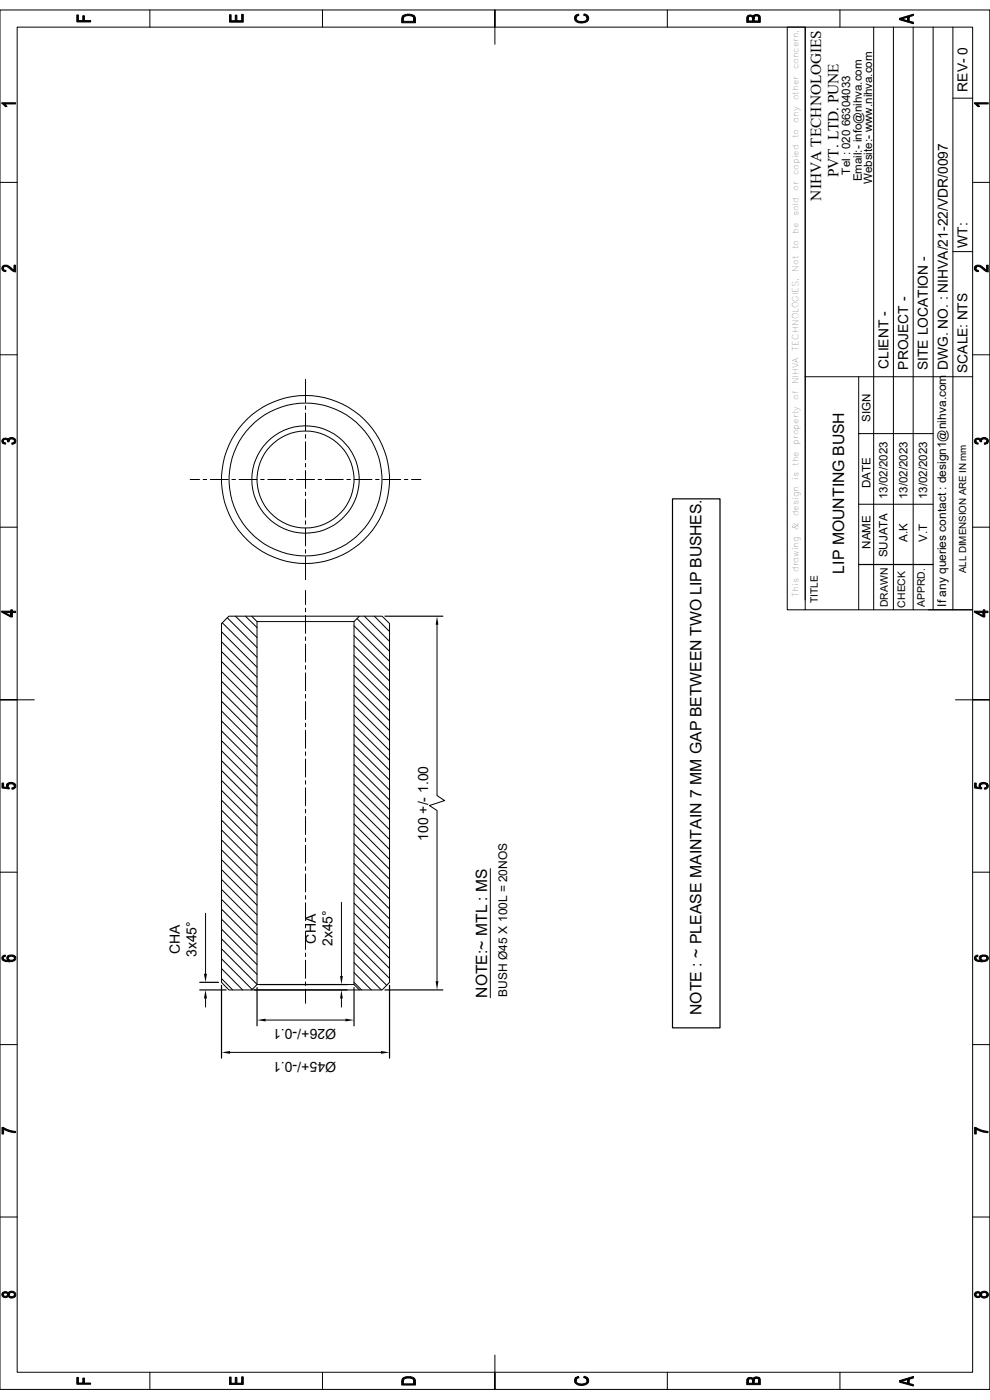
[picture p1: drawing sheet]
<svg xmlns="http://www.w3.org/2000/svg" width="210mm" height="297mm" viewBox="0 0 210 297" stroke-linecap="round" stroke-linejoin="round" font-family="sans-serif">
<g fill="none" stroke="#000" stroke-width=".21">
<path d="M0 2.1h210v292.7h-210zM3.6 5.8h202.7v285.3h-202.7zM31.8 2.1v3.7M68.4 2.1v3.7M105 2.1v7.3M141.6 2.1v3.7M167 5.8h3.8v123.6h-3.8zM170.8 5.8v121.5M178.2 2.1v3.7M185.3 5.8v123.6M189.5 5.8v123.6M193.7 5.8v123.6"/>
<path d="M198 5.8v123.6M202.1 5.8v123.6M0 38.7h3.6M202.1 20.8h4.2M206.3 38.7h3.7M202.1 53.4h4.2M0 75.3h3.6M170.8 79.9h35.5M182.2 79.9v49.5M206.3 75.3h3.7M64.8 86.1v.8M64.8 87.6v3.8"/>
<path d="M64.8 92.2v.8M64.8 93.7v3.8M64.8 98.3v.8M64.8 99.8v3.8M64.8 80.5v4.8M182.2 92h15.8M0 111.8h3.6M40.3 101.7h2M43.1 101.7h.8M44.6 101.7h3.8M49.2 101.7h.8M50.7 101.7h3.8"/>
<path d="M55.3 101.7h.7M56.8 101.7h3.8M61.4 101.7h.7M62.9 101.7h3.8M64.8 104.4v.8M64.8 105.9v3.8M64.8 110.5v.8M64.8 112v3.8M64.8 116.6v.7M64.8 118.1v4.9M67.5 101.7h.7M69 101.7h3.8"/>
<path d="M73.6 101.7h.7M75.1 101.7h3.8M79.7 101.7h.7M81.2 101.7h3.8M85.8 101.7h.7M87.3 101.7h2M182.2 107h15.8M206.3 111.8h3.7M47 138.2l7.5 7.6M47 136.1l7.5 7.6M47 134l7.5 7.6M47.2 132.1l7.3 7.3"/>
<path d="M48.2 131.1l6.3 6.3M48.6 130.7h32.5l1.5 1.6v76.1l-1.5 1.6h-32.5l-1.6-1.6v-76.1zM50 130.7l4.5 4.6M52.1 130.7l2.4 2.4M53.4 130.7l1.1 1.2h20.6l1.1-1.2M54.5 131.9v76.9l-7.5-7.5M64.8 129v.8M64.8 130.6v3.8M64.8 135.1v.8M64.8 136.7v3.8M64.8 125.3v3M75.1 139.1l7.5 7.5"/>
<path d="M75.1 136.9l7.5 7.6M75.1 134.8l7.5 7.6M75.1 132.8l7.5 7.5M75.1 131.9v77M75.7 131.2l6.9 7M77.3 130.7l5.3 5.4M79.4 130.7l3.2 3.3M92.7 132.5v36.3l1.6 1-3.2 1.1 1.6 1.1v36.2M170.8 129.4h35.5M0 148.5h7.3M47 159.3l7.5 7.5M47 157.1l7.5 7.6"/>
<path d="M47 155.1l7.5 7.5M47 153l7.5 7.5M47 150.8l7.5 7.6M47 148.8l7.5 7.5M47 146.6l7.5 7.6M47 144.5l7.5 7.6M47 142.5l7.5 7.5M47 140.3l7.5 7.6M64.8 141.2v.8M64.8 142.7v3.9M64.8 147.3v.8M64.8 148.8v3.9"/>
<path d="M64.8 153.4v.8M64.8 154.9v3.9M64.8 159.5v.8M75.1 158l7.5 7.5M75.1 155.9l7.5 7.5M75.1 153.8l7.5 7.5M75.1 151.7l7.5 7.5M75.1 149.6l7.5 7.5M75.1 147.4l7.5 7.6M75.1 145.4l7.5 7.5M75.1 143.3l7.5 7.5M75.1 141.1l7.5 7.6"/>
<path d="M202.7 148.5h7.3M47 178.2l7.5 7.5M47 176.1l7.5 7.5M47 174l7.5 7.5M47 171.9l7.5 7.5M47 169.8l7.5 7.5M47 167.7l7.5 7.5M47 165.6l7.5 7.5M47 163.4l7.5 7.6M47 161.4l7.5 7.5M64.8 161v3.8M64.8 165.6v.8"/>
<path d="M64.8 167.1v3.8M64.8 171.7v.8M64.8 173.2v3.8M64.8 177.8v.8M64.8 179.3v3.8M75.1 179l7.5 7.5M75.1 176.9l7.5 7.5M75.1 174.8l7.5 7.5M75.1 172.7l7.5 7.5M75.1 170.6l7.5 7.5M75.1 168.5l7.5 7.5M75.1 166.4l7.5 7.5"/>
<path d="M75.1 164.3l7.5 7.5M75.1 162.2l7.5 7.5M75.1 160.1l7.5 7.5M0 185h3.6M43.6 193.8v12.8M47 199.2l7.5 7.5M47 197.1l7.5 7.5M47 195l7.5 7.5M47 192.9l7.5 7.5M47 190.8l7.5 7.5M47 188.7l7.5 7.5M47 186.6l7.5 7.5"/>
<path d="M47 184.5l7.5 7.5M47 182.4l7.5 7.5M47 180.3l7.5 7.5M64.8 183.9v.8M64.8 185.4v3.8M64.8 190v.8M64.8 191.5v3.8M64.8 196.1v.8M64.8 197.6v3.8M72.4 191.4v15.7M75.1 197.9l7.5 7.5M75.1 195.8l7.5 7.5"/>
<path d="M75.1 193.7l7.5 7.6M75.1 191.6l7.5 7.5M75.1 189.5l7.5 7.5M75.1 187.4l7.5 7.5M75.1 185.3l7.5 7.5M75.1 183.2l7.5 7.5M75.1 181.1l7.5 7.5M104 184.3v27.4M206.3 185h3.7M43.6 211.8v1.9M47 207.6l2.4 2.4M47 205.5l4.5 4.5"/>
<path d="M47 203.4l6.5 6.5M53.4 210l1.1-1.1h20.6l1.1 1.1M56.3 216.4h17M64.8 202.2v.7M64.8 203.7v3.9M64.8 208.3v.8M64.8 209.8v3.1M72.4 211.8v1.9M75.1 208.4l1.6 1.6M75.1 206.3l3.7 3.7M75.1 204.2l5.8 5.8M75.1 202.1l6.9 6.9"/>
<path d="M75.1 200l7.5 7.6M0 221.6h3.6M48.8 223.3h32M206.3 221.6h3.7M0 258.2h3.6M206.3 258.2h3.7M31.8 291.1v3.7M68.4 291.1v3.7M105 287.5v7.3M141.6 291.1v3.7M178.2 291.1v3.7"/>
<circle cx="64.8" cy="101.7" r="17.8"/>
<circle cx="64.8" cy="101.7" r="16.2"/>
<circle cx="64.8" cy="101.7" r="11.4"/>
<circle cx="64.8" cy="101.7" r="10.3"/>
</g>
<path d="M142.7 105.8h10v112.3h-10zM182.2 119.8h15.8M81.7 130.7h12.2M42.4 210h5.6M42.4 208.4h4M47 209v15.5M54 210h19.7M54.5 209.5v8.1M55.1 208.9h18.6M75.1 209.5v8.1M81.7 210h12.2M82.6 209v15.5" fill="none" stroke="#000" stroke-width=".25"/>
<path d="M92.7 130.7l.3 1.8h-.6zM43.6 210l.3 1.8h-.6zM43.3 206.6h.6l-.3 1.8zM54.5 216.4l1.8-.3v.6zM72.4 210l.3 1.8h-.6zM72.1 207.1h.6l-.3 1.8zM73.3 216.1l1.8 .3-1.8 .3zM92.4 208.2h.6l-.3 1.8zM47 223.3l1.8-.3v.6zM80.8 223l1.8 .3-1.8 .3z" fill="#000"/>
<g fill="#000" stroke="#000" stroke-width=".21">
<path d="M16.3 3.2h.3v1.2h1v-1.1h.3v1.1h1.3v.3h-2.9z" fill-rule="evenodd"/>
<path d="M48.7 3.1h.3v1.3h.9v-1.2h.3v1.2h1.1v-1.4h.3v1.7h-2.9z" fill-rule="evenodd"/>
<path d="M85.5 3.3l.1 1.2h2.2v-1.2l.3 .6v.9h-2.9l.1-1.1z" fill-rule="evenodd"/>
<path d="M85.5 3.3l.9-.3 1.1 .1 .3 .2v1.2v-.4a.97 .97 0 0 0-1.4-.8 .74 .74 0 0 0-.8 .8z" fill-rule="evenodd"/>
<path d="M122.2 3.2v.7a1.22 1.22 0 0 0 1.8 .6l.5-.5 .1-.7 .2 .4a1.09 1.09 0 0 1-1.4 1.2l-.7-.1a.91 .91 0 0 1-.8-.6 .91 .91 0 0 1 .3-1z" fill-rule="evenodd"/>
<path d="M122.2 3.2l.5-.2 .1 .3-.5 .2-.1 .4z" fill-rule="evenodd"/>
<path d="M123.9 3l.7 .3-.1 .6a.82 .82 0 0 0-.7-.7z" fill-rule="evenodd"/>
<path d="M158.7 3.3v1.1h.9l.1-1 .1 .1 .2-.3v1.2h1v-1.2l.3 .4v1.1h-2.9v-1z" fill-rule="evenodd"/>
<path d="M158.7 3.3l.5-.1 .4 .1v1.1v-.4a.45 .45 0 0 0-.4-.5 .45 .45 0 0 0-.5 .5z" fill-rule="evenodd"/>
<path d="M160 3.2l.7-.1 .3 .1v1.2v-.5a.49 .49 0 0 0-.6-.5 .49 .49 0 0 0-.4 .5z" fill-rule="evenodd"/>
<path d="M190.8 3.9l1.7 .5 .4-.8v.9l.9 .2v.3l-3-.8z" fill-rule="evenodd"/>
<path d="M190.8 3.9l3-.9v.3l-.9 .3-.4 .8v-.8l-1.2 .4z" fill-rule="evenodd"/>
<path d="M.4 21.8h2.9v.3h-2.2l-.1 .3-.6-.4z" fill-rule="evenodd"/>
<path d="M1.1 22.1l.4 .5h-.4z" fill-rule="evenodd"/>
<path d="M206.7 21.8h2.9v.3h-2.3v.3l-.6-.4z" fill-rule="evenodd"/>
<path d="M207.3 22.1l.5 .5h-.4z" fill-rule="evenodd"/>
<path d="M.5 56.6l.2-.2v.7l.6 .3-.1 .2a.71 .71 0 0 1-.7-.3 .71 .71 0 0 1 0-.7z" fill-rule="evenodd"/>
<path d="M.7 56.4l.9-.1 1.4 1v-1h.3v1.4l-.6-.2-.8-.6a.69 .69 0 0 0-.6-.4 .69 .69 0 0 0-.6 .4z" fill-rule="evenodd"/>
<path d="M206.8 56.6l.2-.2v.7l.6 .3v.2a.71 .71 0 0 1-.8-.3 .71 .71 0 0 1 0-.7z" fill-rule="evenodd"/>
<path d="M207.1 56.3h.8l1.4 1v-1h.3v1.4l-.6-.2-.8-.6a.68 .68 0 0 0-.6-.4 .68 .68 0 0 0-.6 .4z" fill-rule="evenodd"/>
<path d="M.6 93.1a.77 .77 0 0 1 1.1 0v.5a.5 .5 0 0 0-.5-.4 .5 .5 0 0 0-.5 .4l-.1 .5a.58 .58 0 0 1 0-1z" fill-rule="evenodd"/>
<path d="M.7 93.6l.1 .3 .4 .1-.1 .2-.5-.1z" fill-rule="evenodd"/>
<path d="M1.7 93.1v.2l.2-.3v.7h-.3z" fill-rule="evenodd"/>
<path d="M1.9 93l.1-.1a.8 .8 0 0 1 1.1 .1 .8 .8 0 0 1 0 1.1v-.5a.63 .63 0 0 0-.6-.5 .63 .63 0 0 0-.6 .5z" fill-rule="evenodd"/>
<path d="M2.5 94l.4-.1 .2-.3v.5l-.6 .2z" fill-rule="evenodd"/>
<path d="M206.9 93.1a.83 .83 0 0 1 1.1 0l-.1 .5a.48 .48 0 0 0-.4-.4 .48 .48 0 0 0-.5 .4v.5a.62 .62 0 0 1-.1-1z" fill-rule="evenodd"/>
<path d="M207 93.6l.1 .3 .4 .1v.2l-.5-.1z" fill-rule="evenodd"/>
<path d="M208 93.1v.2l.2-.3v.7h-.3z" fill-rule="evenodd"/>
<path d="M208.2 93h.1a.79 .79 0 0 1 1.1 0 .79 .79 0 0 1 0 1.1v-.5a.63 .63 0 0 0-.6-.5 .63 .63 0 0 0-.6 .5z" fill-rule="evenodd"/>
<path d="M208.8 94l.5-.1 .1-.3v.5l-.5 .2z" fill-rule="evenodd"/>
<path d="M.4 129.7h1.9v.9v-.6h-1.3z" fill-rule="evenodd"/>
<path d="M.4 129.7l1.9 .9v-1.2h.3v.3h.7v.3h-.7v.9h-.3l-1.9-1z" fill-rule="evenodd"/>
<path d="M206.7 129.7h1.9v.9v-.6h-1.3z" fill-rule="evenodd"/>
<path d="M206.7 129.7l1.9 .9v-1.2h.3v.3h.7v.3h-.7v.9h-.3l-1.9-1z" fill-rule="evenodd"/>
<path d="M.4 166.1h.4v.9l.8 .1 .1-.9v.7l.3 .2-.1 .3-1.5-.2z" fill-rule="evenodd"/>
<path d="M1.5 166.3l.1 .8-.2-.2z" fill-rule="evenodd"/>
<path d="M1.7 166.2l.5-.2 .7 .1 .1 .1v.6a.72 .72 0 0 0-.6-.5 .72 .72 0 0 0-.7 .5z" fill-rule="evenodd"/>
<path d="M3 166.2a.68 .68 0 0 1 .3 .8 .68 .68 0 0 1-.8 .4v-.2l.5-.3z" fill-rule="evenodd"/>
<path d="M206.8 166.1h.3v.9l.8 .1v-.9l.3 1.2-1.4-.2z" fill-rule="evenodd"/>
<path d="M207.9 166.3v.8l-.2-.3z" fill-rule="evenodd"/>
<path d="M208 166.2l.5-.2 .7 .1 .2 .1v.6a.76 .76 0 0 0-.7-.5 .76 .76 0 0 0-.7 .5z" fill-rule="evenodd"/>
<path d="M209.4 166.2a.69 .69 0 0 1 .2 .8 .69 .69 0 0 1-.8 .4v-.2l.5-.3z" fill-rule="evenodd"/>
<path d="M.6 202.9l.5-.3v.3l-.4 .3v.6a.62 .62 0 0 1-.1-.9z" fill-rule="evenodd"/>
<path d="M.7 203.2a1.01 1.01 0 0 0 1.1 .6v-.3a.8 .8 0 0 0 1.3-.2v-.5a.71 .71 0 0 1 .2 .8 .71 .71 0 0 1-.8 .4l-1.5-.1-.3-.1z" fill-rule="evenodd"/>
<path d="M1.6 202.9l.1-.1 .1 1a.51 .51 0 0 1-.4-.4 .51 .51 0 0 1 .2-.5z" fill-rule="evenodd"/>
<path d="M1.7 202.7l.4-.1 .9 .1 .1 .1v.5a.75 .75 0 0 0-.7-.4 .75 .75 0 0 0-.7 .4z" fill-rule="evenodd"/>
<path d="M206.9 202.8l.5-.2v.3l-.4 .3v.6a.62 .62 0 0 1-.1-1z" fill-rule="evenodd"/>
<path d="M207 203.2a.92 .92 0 0 0 1.1 .6l.1-.3a.76 .76 0 0 0 1.2-.2v-.5a.73 .73 0 0 1 .1 .9 .73 .73 0 0 1-.8 .3l-1.4-.1-.3-.1z" fill-rule="evenodd"/>
<path d="M207.9 202.9l.1-.1 .1 1a.55 .55 0 0 1-.2-.9z" fill-rule="evenodd"/>
<path d="M208 202.8l.4-.2 .9 .1 .1 .1v.5a.72 .72 0 0 0-.7-.4 .72 .72 0 0 0-.6 .4z" fill-rule="evenodd"/>
<path d="M.4 239.2h.3l1.1 .5 1.5 .3v.3l-1.5-.3-1-.5v1.1h-.4z" fill-rule="evenodd"/>
<path d="M206.8 239.2l1.4 .6 1.4 .2v.3l-1.4-.2-1.1-.6v1.1h-.3z" fill-rule="evenodd"/>
<path d="M.6 274.3l.1-.1v.5a.49 .49 0 0 0 .4 .3 .49 .49 0 0 0 .5-.3v-.5l.1 .2 .2-.3v.6a.63 .63 0 0 0 .6 .4 .63 .63 0 0 0 .6-.4v.5a.87 .87 0 0 1-1.4-.2 .68 .68 0 0 1-.9 .2 .68 .68 0 0 1-.2-.9z" fill-rule="evenodd"/>
<path d="M.7 274.1h.8l.1 .6a.49 .49 0 0 0-.5-.4 .49 .49 0 0 0-.4 .4z" fill-rule="evenodd"/>
<path d="M1.9 274.1l.2-.1a.77 .77 0 0 1 1 .1 .77 .77 0 0 1 0 1.1v-.5a.61 .61 0 0 0-.6-.5 .61 .61 0 0 0-.6 .5z" fill-rule="evenodd"/>
<path d="M206.8 274.3l.2-.1v.5a.46 .46 0 0 0 .5 .3 .46 .46 0 0 0 .4-.3v-.5l.1 .2 .2-.3v.6a.63 .63 0 0 0 .6 .4 .63 .63 0 0 0 .6-.4v.5a.92 .92 0 0 1-1.4-.2 .68 .68 0 0 1-.9 .2 .68 .68 0 0 1-.3-.9z" fill-rule="evenodd"/>
<path d="M207 274.2l.8-.1 .1 .1v.5a.46 .46 0 0 0-.4-.4 .46 .46 0 0 0-.5 .4z" fill-rule="evenodd"/>
<path d="M208.2 274.1a.79 .79 0 0 1 1.1 0 .79 .79 0 0 1 .1 1.1v-.5a.61 .61 0 0 0-.6-.5 .61 .61 0 0 0-.6 .5z" fill-rule="evenodd"/>
<path d="M16.3 292.2h.3v1.2h1v-1h.3v1h1.3v.3h-2.9z" fill-rule="evenodd"/>
<path d="M48.7 292.1h.3v1.4h.9v-1.3h.3v1.3h1.1v-1.4h.3v1.6h-2.9z" fill-rule="evenodd"/>
<path d="M85.4 292.5l.1-.1 .1 1.2h2.2v-1.2l.3 .5v.9h-2.9v-.9z" fill-rule="evenodd"/>
<path d="M85.5 292.4l.8-.3h1.1l.4 .3v1.2v-.5a1.13 1.13 0 0 0-1.7-.7 .65 .65 0 0 0-.5 .7z" fill-rule="evenodd"/>
<path d="M122.2 292.2v.7a1.28 1.28 0 0 0 2 .6l.3-.4 .1-.8 .3 .6a1.43 1.43 0 0 1-2 1l-.7-.3-.3-.4v-.5z" fill-rule="evenodd"/>
<path d="M122.2 292.2l.5-.2 .1 .3-.4 .1-.2 .5z" fill-rule="evenodd"/>
<path d="M123.9 292l.7 .3-.1 .6a.65 .65 0 0 0-.7-.6z" fill-rule="evenodd"/>
<path d="M158.7 292.4v1.1h.9l.1-1.1 .1 .1 .2-.2v1.2h1v-1.3l.3 .4v1.2h-2.9v-1.1z" fill-rule="evenodd"/>
<path d="M158.7 292.3l.6-.1 .3 .2v1.1v-.5a.45 .45 0 0 0-.4-.5 .45 .45 0 0 0-.5 .5z" fill-rule="evenodd"/>
<path d="M160 292.2l.4-.1 .6 .1v1.3v-.6a.49 .49 0 0 0-.6-.5 .49 .49 0 0 0-.4 .6z" fill-rule="evenodd"/>
<path d="M190.8 292.9l1.7 .5 .4-.8v.9l.9 .3v.2l-3-.8z" fill-rule="evenodd"/>
<path d="M190.8 292.9l3-.9v.4l-.9 .2-.4 .8v-.7l-1.3 .4z" fill-rule="evenodd"/>
</g>
<g font-size="3.3">
<text x="177.9" y="37.6" transform="rotate(-90 177.9 37.6)">PVT. LTD. PUNE</text>
<text x="174.2" y="42.5" transform="rotate(-90 174.2 42.5)">NIHVA TECHNOLOGIES</text>
<text x="179.1" y="121.7" transform="rotate(-90 179.1 121.7)">LIP MOUNTING BUSH</text>
<text x="103.3" y="211.7" transform="rotate(-90 103.3 211.7)">NOTE:~ MTL : MS</text>
<text x="148.8" y="215.3" transform="rotate(-90 148.8 215.3)">NOTE : ~ PLEASE MAINTAIN 7 MM GAP BETWEEN TWO LIP BUSHES.</text>
</g>
<g font-size="3">
<text x="90.8" y="178.4" transform="rotate(-90 90.8 178.4)">100 +/- 1.00</text>
<text x="38.1" y="202.5" transform="rotate(-90 38.1 202.5)">CHA</text>
<text x="41.7" y="203" transform="rotate(-90 41.7 203)">3x45°</text>
<text x="67" y="200.2" transform="rotate(-90 67 200.2)">CHA</text>
<text x="70.6" y="200.7" transform="rotate(-90 70.6 200.7)">2x45°</text>
<text x="71.3" y="218.4" transform="rotate(-180 71.3 218.4)">Ø26+/-0.1</text>
<text x="71.3" y="225.2" transform="rotate(-180 71.3 225.2)">Ø45+/-0.1</text>
</g>
<g font-size="2.9">
<text x="205.2" y="19.5" transform="rotate(-90 205.2 19.5)">REV- 0</text>
<text x="205.2" y="52.6" transform="rotate(-90 205.2 52.6)">WT:</text>
<text x="188.5" y="78.3" transform="rotate(-90 188.5 78.3)">CLIENT -</text>
<text x="192.7" y="78.4" transform="rotate(-90 192.7 78.4)">PROJECT -</text>
<text x="196.8" y="78.6" transform="rotate(-90 196.8 78.6)">SITE LOCATION -</text>
<text x="201" y="78.6" transform="rotate(-90 201 78.6)">DWG. NO. : NIHVA/21-22/VDR/0097</text>
<text x="205.2" y="79.1" transform="rotate(-90 205.2 79.1)">SCALE: NTS</text>
</g>
<g font-size="2.5">
<text x="180.3" y="37" transform="rotate(-90 180.3 37)">Tel : 020 66304033</text>
<text x="182.8" y="38.5" transform="rotate(-90 182.8 38.5)">Email:- info@nihva.com</text>
<text x="185" y="39.1" transform="rotate(-90 185 39.1)">Website:- www.nihva.com</text>
<text x="184.7" y="89.5" transform="rotate(-90 184.7 89.5)">SIGN</text>
<text x="184.7" y="103.5" transform="rotate(-90 184.7 103.5)">DATE</text>
<text x="188.3" y="105.9" transform="rotate(-90 188.3 105.9)">13/02/2023</text>
<text x="192.5" y="105.9" transform="rotate(-90 192.5 105.9)">13/02/2023</text>
<text x="196.7" y="105.9" transform="rotate(-90 196.7 105.9)">13/02/2023</text>
<text x="184.7" y="116.4" transform="rotate(-90 184.7 116.4)">NAME</text>
<text x="188.3" y="118.2" transform="rotate(-90 188.3 118.2)">SUJATA</text>
<text x="192.5" y="115" transform="rotate(-90 192.5 115)">A.K</text>
<text x="196.7" y="115" transform="rotate(-90 196.7 115)">V.T</text>
<text x="200.7" y="128.7" transform="rotate(-90 200.7 128.7)">If any queries contact : design1@nihva.com</text>
<text x="107.6" y="211.6" transform="rotate(-90 107.6 211.6)">BUSH Ø45 X 100L = 20NOS</text>
</g>
<g font-size="2.2">
<text x="173.5" y="127.9" transform="rotate(-90 173.5 127.9)">TITLE</text>
<text x="188.3" y="128.8" transform="rotate(-90 188.3 128.8)">DRAWN</text>
<text x="192" y="128.9" transform="rotate(-90 192 128.9)">CHECK</text>
<text x="196.2" y="128.8" transform="rotate(-90 196.2 128.8)">APPRD.</text>
</g>
<text font-size="2.1" x="204.9" y="121.6" transform="rotate(-90 204.9 121.6)">ALL DIMENSION ARE IN mm</text>
<g font-size="1.8">
<text x="169.4" y="14.7" transform="rotate(-90 169.4 14.7)">concern.</text>
<text x="169.4" y="21.2" transform="rotate(-90 169.4 21.2)">other</text>
<text x="169.4" y="29.4" transform="rotate(-90 169.4 29.4)">to</text>
<text x="169.4" y="26" transform="rotate(-90 169.4 26)">any</text>
<text x="169.4" y="40.6" transform="rotate(-90 169.4 40.6)">or</text>
<text x="169.4" y="37.2" transform="rotate(-90 169.4 37.2)">copied</text>
<text x="169.4" y="45.9" transform="rotate(-90 169.4 45.9)">sold</text>
<text x="169.4" y="52.9" transform="rotate(-90 169.4 52.9)">to</text>
<text x="169.4" y="49.6" transform="rotate(-90 169.4 49.6)">be</text>
<text x="169.4" y="57.6" transform="rotate(-90 169.4 57.6)">Not</text>
<text x="169.4" y="74.4" transform="rotate(-90 169.4 74.4)">TECHNOLOGIES.</text>
<text x="169.4" y="81.5" transform="rotate(-90 169.4 81.5)">NIHVA</text>
<text x="169.4" y="84.8" transform="rotate(-90 169.4 84.8)">of</text>
<text x="169.4" y="94.4" transform="rotate(-90 169.4 94.4)">property</text>
<text x="169.4" y="101.8" transform="rotate(-90 169.4 101.8)">is</text>
<text x="169.4" y="98.8" transform="rotate(-90 169.4 98.8)">the</text>
<text x="169.4" y="112.5" transform="rotate(-90 169.4 112.5)">&amp;</text>
<text x="169.4" y="109.5" transform="rotate(-90 169.4 109.5)">design</text>
<text x="169.4" y="121.4" transform="rotate(-90 169.4 121.4)">drawing</text>
<text x="169.4" y="126.6" transform="rotate(-90 169.4 126.6)">This</text>
</g>
</svg>
